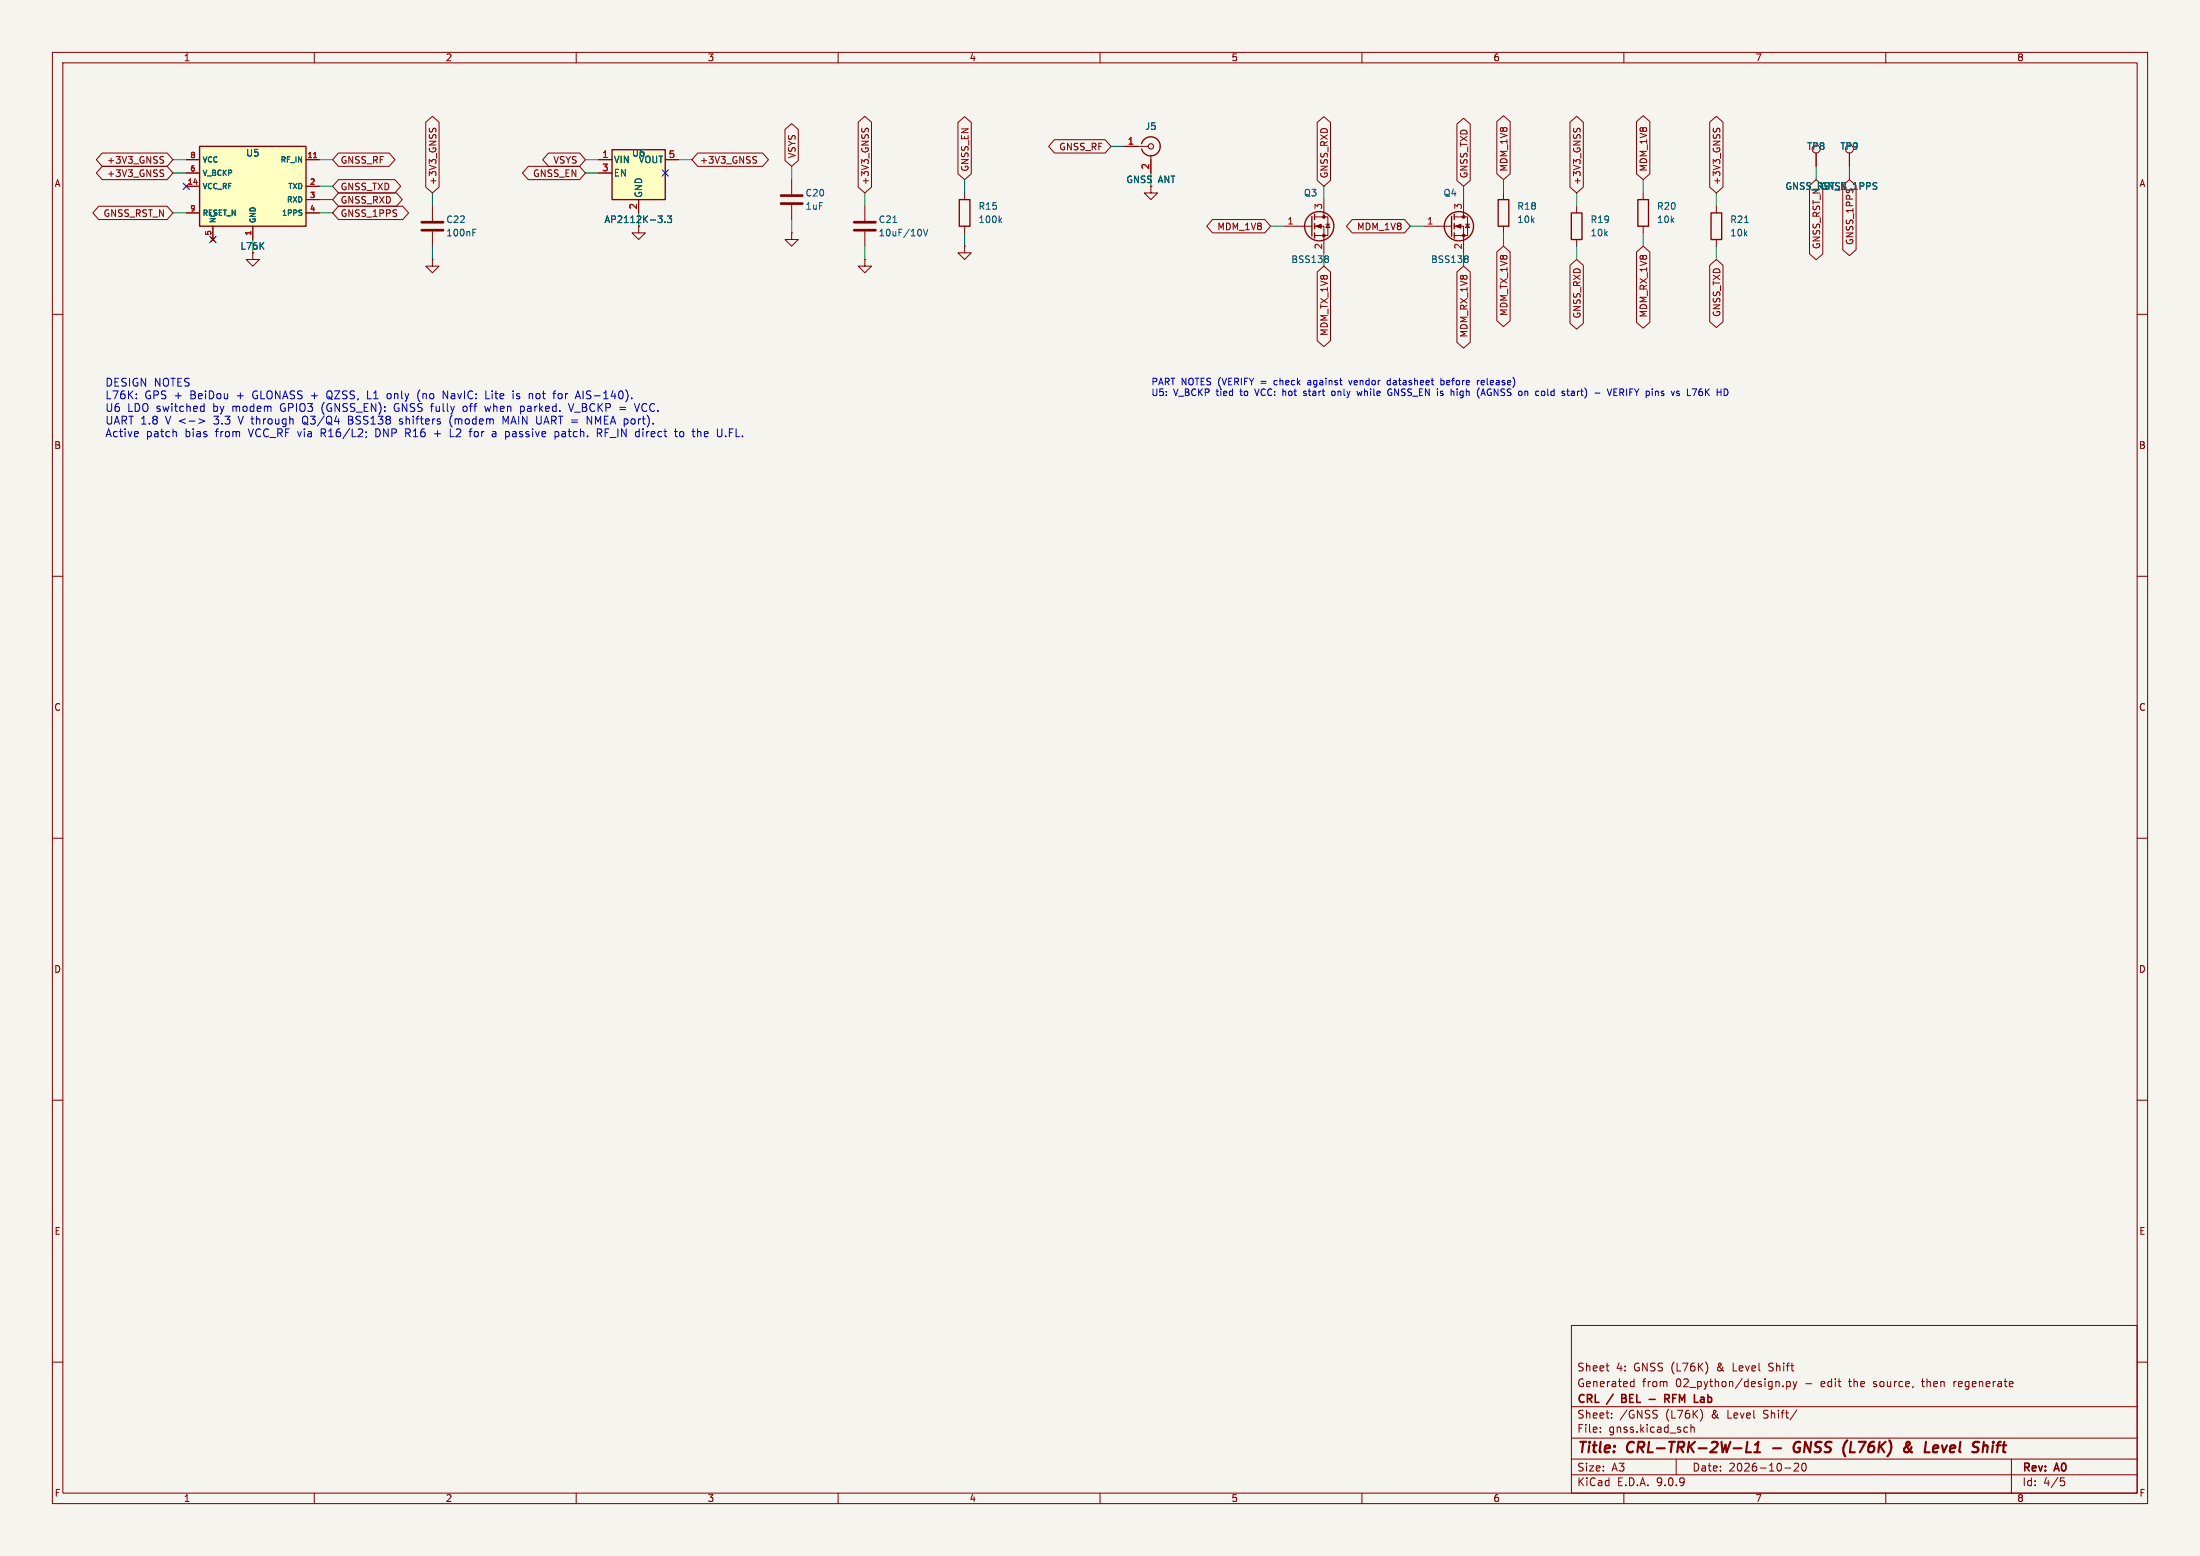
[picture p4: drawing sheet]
<svg xmlns="http://www.w3.org/2000/svg" width="420mm" height="297mm" viewBox="0 0 420 297" stroke-linecap="round" stroke-linejoin="round" font-family="sans-serif">
<path d="M0 0h420v297h-420z" fill="#f5f4ef" stroke="#f5f4ef" stroke-width=".19"/>
<g fill="none" stroke="#840000" stroke-width=".19">
<path d="M10 10h400v277h-400zM12 12h396v273h-396zM60 10v2M110 10v2M160 10v2M210 10v2M260 10v2M310 10v2M360 10v2M353.1 29.2v2.6M10 60h2M408 60h2"/>
<path d="M10 110h2M408 110h2M10 160h2M408 160h2M10 210h2M408 210h2M300 253h108v32h-108zM10 260h2M300 278.5h108M300 274.5h108M300 268.5h108M305.5 273.2v.2"/>
<path d="M305.5 272.5v.1M306.6 260.7h.6M307 261.7h.2M307.7 270.5v.2M307.7 269.8v.1M311.4 264.6h.5M311.4 263.8h.5M311.9 263.2v1.5M316.2 269.2l.2 .1M316.3 270.1v.4M320 278.5v3M321.7 272.4l.5 .1"/>
<path d="M322.2 273.3l-.5 .1M322.8 272.5l.2-.1 .4 .1v.9M322.8 271.9v1.5M324.9 269.4l.1 .6-.1 .8M340.4 264.5v.2M341.1 263.8l.4-.1 .3 .3-.1 .6h-.6M341.1 263.7v1.5M342.3 263.7l.4 1M342.5 279.4l.6-.1 .2 .1 .1 .3-1 1.1h1M342.7 264.7l-.4 .5M343 263.7l-.3 1M343 269.1l-1.3 1.9"/>
<path d="M344.1 279.4l.2-.1a.8 .8 0 0 1 .5 .7 .8 .8 0 0 1-.5 .8l-.2-.2-.2-.4zM366.8 263.7h.6M373 263.7v1M373.3 263.7l-.3 .3M384 278.5v6.5M408 260h2M60 285v2M110 285v2M160 285v2M210 285v2M260 285v2M300 281.5h108"/>
<path d="M310 285v2M340.7 280.2h1.2M360 285v2M393.4 282.1h.7M393.5 282.7h.4l.3 .2-.2 .6-.5 .1"/>
</g>
<g fill="none" stroke="#840000" stroke-width=".4">
<path d="M333.6 275.2l-.3 2h1M334.9 277.2h1.1M335 275.8l.7-.6-.3 2M338.5 276.4h1.5M343.3 276.3h.3M343.5 275.2a1.07 1.07 0 0 0-1.1 .8 1.07 1.07 0 0 0 .6 1.2l.4-.1M353.4 275.2l-.3 2h1M363.9 275.5l.4-.3 .2 .1 .1 .2-.2 .4-.7 .4M364 276l.8 1.1 .2 .1M364.9 276.2l-.2 .4a.92 .92 0 0 1-.9 .6M369.4 275.9l.6 .1v.3l-1 .2M369.8 277.1l-.2 .1"/>
<path d="M380.5 275.9l-.2 1.3M380.5 275.2v.2"/>
</g>
<path d="M309.6 266.9h.5M310.1 266.2h-.5v1.5h.6M314.8 267.1h1.2M317.8 267l.7-.1 .2-.2-.1-.4-.2-.1h-.6v1.5M318.2 267l.5 .7M324.7 267.6h.6M324.7 266.8h.6v.9M325.3 267l-.6 .2" fill="none" stroke="#840000" stroke-width=".3"/>
<path d="M116.8 28.6h10.2v9.5h-10.2z" fill="#ffffc2"/>
<g fill="none" stroke="#840000" stroke-width=".25">
<path d="M116.8 28.6h10.2v9.5h-10.2zM183.1 38.1h2.1v5.1h-2.1zM286 38.1h2v5.1h-2zM312.7 38.1h2v5.1h-2zM277.1 41.3v3.8M277.6 40.9v1M277.6 42.7v1M277.6 44.5v1M300 40.6h2v5.1h-2zM326.6 40.6h2.1v5.1h-2.1z"/>
<circle cx="278.5" cy="43.2" r="2.79"/>
</g>
<g fill="none" stroke="#840000" stroke-width=".19">
<path d="M82.5 39.4v2.8M114.3 30.5h2.5M114.3 33h2.5M121.9 38.1v2.5M127 30.5h2.5M151.1 34.3v2.8M151.1 39.1v2.8M165.1 39.4v2.8M184.1 36.8v1.3M279.4 38.1v3.3M287 36.8v1.3M301 39.4v1.2"/>
<path d="M313.7 36.8v1.3M327.7 39.4v1.2M346.7 29.2v2.6M48.3 48.3v1.2h1.2l-1.2 1.3-1.3-1.3h1.3M82.5 49.5v1.3h1.3l-1.3 1.3-1.2-1.3h1.2M82.5 49.5h.1M82.5 44.2v2.8M121.9 43.2v1.3h1.3l-1.3 1.2-1.3-1.2h1.3M151.1 44.5v1.2h1.3l-1.3 1.3-1.2-1.3h1.2M151.1 44.5h.1M165.1 49.5v1.3h1.3l-1.3 1.3-1.3-1.3h1.3M165.1 49.5h.1"/>
<path d="M165.1 44.2v2.8M184.1 47v1.3h1.3l-1.3 1.2-1.2-1.2h1.2M184.1 47h.1M184.1 43.2v1.3M271.8 43.2h5.3M277.6 41.4h2.6v3.6h-2.6M277.6 43.2h1.8v5.1M279.8 42.8h.7M280.2 42.8l.3 .6h-.7zM287 43.2v1.3M301 45.7v1.3M313.7 43.2v1.3"/>
<path d="M327.7 45.7v1.3"/>
</g>
<g fill="none" stroke="#006464" stroke-width=".19">
<path d="M90.3 44.4h.4M90.3 43.8h.6M125.6 41.2h.8l-.4 .5M126.3 41.8v.6M126.9 42.4v.1M127.4 41.2h.8l-.4 .5 .3 .1v.6l-.1 .1-.6-.1M170.5 42.5h.7M175.9 44v.8M176.3 43.8l.4 1.2 .4-1.2M190.9 42l.3 .5M191.2 41.6l-.5 .5M280 48.8l.3 .3-.3 .3 .3 .2v.3l-.3 .2"/>
<path d="M333 42.5h.8"/>
</g>
<path d="M149.1 37.3h4.1M149.1 38.9h4.1M80.5 42.4h4.1M80.5 43.9h4.1M163.1 42.4h4M163.1 43.9h4" fill="none" stroke="#840000" stroke-width=".51"/>
<g fill="#840000" stroke="#840000" stroke-width=".19">
<path d="M277.9 43.2l1-.4v.8z"/>
<circle cx="279.4" cy="41.4" r=".25"/>
<circle cx="279.4" cy="45" r=".25"/>
</g>
<path d="M38.1 27.9h20.3v15.3h-20.3z" fill="#ffffc2"/>
<g fill="none" stroke="#840000" stroke-width=".25">
<path d="M38.1 27.9h20.3v15.3h-20.3zM217.9 27.4a1.81 1.81 0 0 1 2.8-1 1.81 1.81 0 0 1 0 3 1.81 1.81 0 0 1-2.8-1M250.4 41.3v3.8M251 40.9v1M251 42.7v1M251 44.5v1"/>
<circle cx="251.8" cy="43.2" r="2.79"/>
</g>
<g fill="none" stroke="#840000" stroke-width=".19">
<path d="M18.8 39.4h13.1l1.1 1.2-1.1 1.3h-13.1l-1.1-1.3zM19.5 29.2h12.4l1.1 1.3-1.1 1.3h-12.4l-1.1-1.3zM19.5 31.7h12.4l1.1 1.3-1.1 1.3h-12.4l-1.1-1.3zM30.8 29.9h.4M30.8 32.4l.4 .1M31 30.5l.2 .3-.2 .4M31 33.1l.2 .2-.2 .4M35.6 30.5h2.5M35.6 33h2.5M35.6 35.6h2.5M58.4 30.5h2.6M58.4 35.6h2.6"/>
<path d="M58.4 38.1h2.6M64.6 39.4h12.3l1.1 1.2-1.1 1.3h-12.3l-1.1-1.3zM64.6 36.8h11.1l1.1 1.3-1.1 1.3h-11.1l-1.1-1.3zM64.6 34.3h10.8l1.1 1.3-1.1 1.2h-10.8l-1.1-1.2zM64.6 29.2h9.7l1.1 1.3-1.1 1.3h-9.7l-1.1-1.3zM81.3 23.3l1.2-1.1 1.3 1.1v12.4l-1.3 1.1-1.2-1.1zM82 24.5v.5M82.6 24.7l.3-.2 .3 .2M100.8 31.7h9.8l1.2 1.3-1.2 1.3h-9.8l-1.1-1.3zM104.7 29.2h5.9l1.2 1.3-1.2 1.3h-5.9l-1.1-1.3zM114.3 30.5h2.5M114.3 33h2.5"/>
<path d="M121.9 38.1v2.5M127 30.5h2.5M133.2 29.2h12.4l1.1 1.3-1.1 1.3h-12.4l-1.1-1.3zM144 29.9h.4M144.2 30.5l.2 .3-.2 .4M149.9 24.7l1.2-1.1 1.3 1.1v5.9l-1.3 1.2-1.2-1.2zM163.8 23.3l1.3-1.1 1.3 1.1v12.4l-1.3 1.1-1.3-1.1zM164.6 24.5l-.1 .5M165.2 24.7l.2-.2 .4 .2M182.9 23.4l1.2-1.1 1.3 1.1v9.8l-1.3 1.1-1.2-1.1zM201.3 26.7h9.7l1.1 1.2-1.1 1.3h-9.7l-1.1-1.3zM214.6 27.9h4.6"/>
<path d="M219.7 35.6v1.2h1.3l-1.3 1.3-1.3-1.3h1.3M219.7 29.7v3.3M251.5 23.4l1.2-1.1 1.3 1.1v11l-1.3 1.2-1.2-1.2zM252.7 38.1v3.3M278.1 23.7l1.3-1.1 1.3 1.1v10.7l-1.3 1.2-1.3-1.2zM285.7 23.2l1.3-1.1 1.3 1.1v10l-1.3 1.1-1.3-1.1zM299.7 23.3l1.3-1.1 1.3 1.1v12.4l-1.3 1.1-1.3-1.1zM300.5 24.5l-.1 .5M301.1 24.7l.2-.2 .4 .2M312.4 23.2l1.3-1.1 1.3 1.1v10l-1.3 1.1-1.3-1.1zM326.4 23.3l1.3-1.1 1.2 1.1v12.4l-1.2 1.1-1.3-1.1zM327.1 24.5v.5"/>
<path d="M327.7 24.7l.3-.2 .3 .2M345.4 35.4l1.3-1.1 1.3 1.1v13.1l-1.3 1.1-1.3-1.1zM346.7 29.2v2.6M351.8 35.4l1.3-1.1 1.2 1.1v12.3l-1.2 1.1-1.3-1.1zM353.1 29.2v2.6M35.6 40.6h2.5M40.3 45.3l.7 .8M40.6 43.2v2.5M41 45.3l-.7 .8M48.3 43.2v2.5M58.4 40.6h2.6M231.5 41.9h10l1.1 1.3-1.1 1.3h-10l-1.1-1.3z"/>
<path d="M245.1 43.2h5.3M251 41.4h2.5v3.6h-2.5M251 43.2h1.7v5.1M251.5 51.9l1.2-1.1 1.3 1.1v13.1l-1.3 1.1-1.2-1.1zM253.1 42.8h.8M253.5 42.8l.4 .6h-.8zM258.1 41.9h10l1.1 1.3-1.1 1.3h-10l-1.1-1.3zM278.1 51.9l1.3-1.1 1.3 1.1v13.4l-1.3 1.2-1.3-1.2zM285.7 48.1l1.3-1.1 1.3 1.1v13.1l-1.3 1.1-1.3-1.1zM299.7 50.6l1.3-1.1 1.3 1.1v11.1l-1.3 1.1-1.3-1.1zM312.4 48.1l1.3-1.1 1.3 1.1v13.4l-1.3 1.1-1.3-1.1zM326.4 50.6l1.3-1.1 1.2 1.1v10.8l-1.2 1.1-1.3-1.1z"/>
</g>
<path d="M59.9 30.1h.6" fill="none" stroke="#a90000" stroke-width=".19"/>
<circle cx="219.7" cy="27.9" r=".51" fill="none" stroke="#840000" stroke-width=".2"/>
<g fill="#840000" stroke="#840000" stroke-width=".19">
<path d="M251.2 43.2l1-.4v.8z"/>
<circle cx="252.7" cy="41.4" r=".25"/>
<circle cx="252.7" cy="45" r=".25"/>
</g>
<path d="M125.6 41.2h.8l-.4 .5M126.3 41.8v.6M126.9 42.4v.1M127.4 41.2h.8l-.4 .5 .3 .1v.6l-.1 .1-.6-.1M253.4 48.8l.2 .3-.2 .3 .2 .2v.3l-.2 .2" fill="none" stroke="#006464" stroke-width=".19"/>
<g fill="none" stroke="#009600" stroke-width=".19">
<path d="M33 30.5h2.6M33 33h2.6M61 30.5h2.5M61 35.6h2.5M61 38.1h2.5M82.5 36.8v2.6M111.8 30.5h2.5M111.8 33h2.5M129.5 30.5h2.6M151.1 31.8v2.5M165.1 36.8v2.6M184.1 34.3v2.5"/>
<path d="M212.1 27.9h2.5M219.7 33v2.6M252.7 35.6v2.5M279.4 35.6v2.5M287 34.3v2.5M301 36.8v2.6M313.7 34.3v2.5M327.7 36.8v2.6M346.7 31.8v2.5M353.1 31.8v2.5M33 40.6h2.6M48.3 45.7v2.6"/>
<path d="M61 40.6h2.5M82.5 47v2.5M121.9 40.6v2.6M151.1 41.9v2.6M165.1 47v2.5M184.1 44.5v2.5M242.6 43.2h2.5M252.7 48.3v2.5M269.2 43.2h2.6M279.4 48.3v2.5M287 44.5v2.5M301 47v2.5"/>
<path d="M313.7 44.5v2.5M327.7 47v2.5"/>
</g>
<path d="M35 35l1.2 1.2M36.2 35l-1.2 1.2M126.4 32.4l1.2 1.2M127.6 32.4l-1.2 1.2M40 45.1l1.2 1.2M41.2 45.1l-1.2 1.2" fill="none" stroke="#000084" stroke-width=".19"/>
<g fill="none" stroke="#0000c2" stroke-width=".19">
<path d="M26 76v.1M26 75.2v.1M38 79.9l1.1 .5-1.1 .4M38.5 77.5l.5 .1M39 77v1.5M39 78.5h-.5M57.8 79.7v1M62.5 74.8v1.1M66.5 79.4v1.5h.6M70.2 74.6v1.5h.7M74.4 75.1l-.4 .1-.1 .2 .1 .6 .4 .1M75.2 77.7l.2 .6"/>
<path d="M80.2 74.4a1.72 1.72 0 0 0 0 2.3M84.6 76.1v-1.5l.9 1.5M86 79.9v1l.3 .6M88.9 77.5l-.4 .1-.1 .2 .1 .6 .4 .1M92.5 77.5l.3 1 .3-.7M92.7 76.1h.8M97 79.4l-.5 1.1-.5-1.1v1.5M98.6 76l.4 .1M99 75.1l-.3 .1-.1 .1 .1 .2 .3 .1M99.4 77.6l.4-.1 .3 .3M99.4 77.5v1.5M100.1 78.2l-.3 .3h-.4"/>
<path d="M107 75.1l-.3 .1-.2 .2 .1 .6 .4 .1M108.5 77l.5 1.5 .5-1.5M110.3 74.6l.5 1.5M111.3 74.6v1.5M112.1 79.4l.9 1.5v-1.5M118.3 77.7h1.2M118.3 78.2h1.2M121.1 77l.5 1.5 .5-1.5M239.5 74.2l.4 1.3M248.8 75.4l.4 .1M249.2 74.7l-.4 .1 .1 .2 .3 .1M249.8 72.6l-.1 .1"/>
<path d="M249.8 73l-.2 .2 .2 .3M254.3 74.8v.6l.2 .1 .3-.1M257.5 72.6l.3 .9 .3-.9M259.1 74.7l.2 .8 .2-.6 .3 .6 .2-.8M264.9 75l.1 .3 .3 .2 .4-.1v-.4h-.2M265.3 74.2l-.3 .2-.1 .4M265.4 72.7l-.4-.1-.2 .3 .1 .5h.5M275.1 72.7l.3-.1 .3 .3-.1 .5h-.5M275.1 72.2v1.3M278.2 74.7v.8M282 72.6v.9M282.4 72.6l-.4 .3"/>
<path d="M282.7 75.5l.4-1.3 .5 1.3M282.8 75.1h.6M283.2 72.6l-.4 .2v.6l.4 .1M283.4 72.9l-.6 .1M291.3 74.7l.4 .1M294.5 74.7h.3l.1 .2v.5l-.4 .1M299.1 74.7h.5M299.3 75.4l.3 .1M300.4 74.7h-.4M300.4 75h-.3l-.2 .2 .1 .2 .4 .1M304.5 75h.9M306.8 74.2l.5 1.3 .4-1.3"/>
<path d="M308.1 74.8h.4M308.7 74.2h-.6v1.3h.6M309.3 74.9h.4M309.7 74.2h-.4v1.3M322.1 74.2v1.3M323 74.2h.9l-.6 1.3M324.9 74.2l-.4 .2M324.9 74.8l.1 .2-.1 .4M26.3 82.4l.1 .3-.7 .2M33.5 82.4l.2 .2v.8M66.5 80.2h.5M69.9 82.4v.2"/>
<path d="M70 83.3l-.2 .3M71.7 81.9v1.5h.4M76.2 80.9h.5M76.3 80v.4h.4M83 82.8h1.1M86 81.9v1.5h.7M94.6 82.4l.1 1M94.7 83.3l-.5 .1M94.7 82.7l-.5 .1M106 82.4h.4l.3 .2-.2 .7h-.5M106 82.4v1.5M114 81.9v1.5"/>
<path d="M114.4 82.6l.5 .8M114.9 82.4l-.3 .2h-.6M122.7 82.4v1M128.7 82.4h.6M129.2 83.4h.1M130.5 82.6l-.3-.2h-.3l-.2 .2 .2 .7 .3 .1 .3-.3M133.4 82.4h.3l.1 .2v.8M138.5 83.2v.2"/>
</g>
<g font-size="2.8" fill="#840000">
<text x="301" y="277.9">Title:</text>
<text x="310.6" y="277.9">CRL-TRK-2W-L1</text>
<text x="344.1" y="277.9">GNSS</text>
<text x="354.3" y="277.9">(L76K)</text>
<text x="366.7" y="277.9">&amp;</text>
<text x="371.5" y="277.9">Level</text>
<text x="381.4" y="277.9">Shift</text>
</g>
<g font-size="2.1" fill="#0000c2">
<text x="20" y="74.1">DESIGN NOTES</text>
<text x="20" y="76.5">L76K:</text>
<text x="27.6" y="76.5">GPS +</text>
<text x="36.5" y="76.5">BeiDou</text>
<text x="45.5" y="76.5">+</text>
<text x="48.6" y="76.5">GLONASS +</text>
<text x="63.1" y="76.5">QZSS,</text>
<text x="71" y="76.5">L1</text>
<text x="74.9" y="76.5">only</text>
<text x="80.9" y="76.5">(no</text>
<text x="85.9" y="76.5">NavIC:</text>
<text x="94.2" y="76.5">Lite</text>
<text x="99.5" y="76.5">is</text>
<text x="102.8" y="76.5">not</text>
<text x="107.6" y="76.5">for</text>
<text x="112.1" y="76.5">AIS-140).</text>
<text x="20" y="78.9">U6</text>
<text x="20" y="81.3">UART 1.8</text>
<text x="20" y="83.8">Active</text>
<text x="24.3" y="78.9">LDO switched</text>
<text x="27.9" y="83.8">patch</text>
<text x="31.7" y="81.3">V &lt;-&gt;</text>
<text x="35.4" y="83.8">bias</text>
<text x="40.8" y="78.9">by</text>
<text x="41.1" y="81.3">3.3</text>
<text x="41.3" y="83.8">from</text>
<text x="44.6" y="78.9">modem</text>
<text x="46" y="81.3">V through</text>
<text x="47.8" y="83.8">VCC_RF via</text>
<text x="53.9" y="78.9">GPIO3</text>
<text x="58.5" y="81.3">Q3/Q4</text>
<text x="61.8" y="83.8">R16/L2;</text>
<text x="61.9" y="78.9">(GNSS_EN):</text>
<text x="67.3" y="81.3">BSS138</text>
<text x="72.4" y="83.8">DNP R16</text>
<text x="76" y="78.9">GNSS fully</text>
<text x="77.3" y="81.3">shifters</text>
<text x="83.9" y="83.8">+</text>
<text x="87" y="81.3">(modem</text>
<text x="87.1" y="83.8">L2</text>
<text x="89.4" y="78.9">off</text>
<text x="91" y="83.8">for</text>
<text x="93.8" y="78.9">when</text>
<text x="95.5" y="83.8">a</text>
<text x="97.3" y="81.3">MAIN UART =</text>
<text x="98.1" y="83.8">passive</text>
<text x="100.7" y="78.9">parked.</text>
<text x="107.7" y="83.8">patch.</text>
<text x="110.2" y="78.9">V_BCKP</text>
<text x="113.8" y="81.3">NMEA port).</text>
<text x="115.9" y="83.8">RF_IN</text>
<text x="123.1" y="78.9">VCC.</text>
<text x="123.4" y="83.8">direct</text>
<text x="131.2" y="83.8">to</text>
<text x="134.7" y="83.8">the</text>
<text x="139.5" y="83.8">U.FL.</text>
</g>
<g font-size="2.1" fill="#840000">
<text x="301" y="262">Sheet</text>
<text x="308.5" y="262">4:</text>
<text x="311.9" y="262">GNSS (L76K)</text>
<text x="328" y="262">&amp;</text>
<text x="331.2" y="262">Level</text>
<text x="338.2" y="262">Shift</text>
<text x="301" y="268.2">CRL</text>
<text x="301" y="265">Generated</text>
<text x="306.9" y="268.2">/</text>
<text x="310.3" y="268.2">BEL</text>
<text x="313.5" y="265">from</text>
<text x="319.7" y="268.2">RFM</text>
<text x="319.9" y="265">02_python/design.py</text>
<text x="325.9" y="268.2">Lab</text>
<text x="344.7" y="265">-</text>
<text x="347.9" y="265">edit</text>
<text x="353.4" y="265">the</text>
<text x="358.2" y="265">source,</text>
<text x="367.7" y="265">then</text>
<text x="373.8" y="265">regenerate</text>
<text x="301" y="273.7">File:</text>
<text x="301" y="271">Sheet:</text>
<text x="307.1" y="273.7">gnss.kicad_sch</text>
<text x="309.2" y="271">/GNSS</text>
<text x="318" y="271">(L76K)</text>
<text x="326.9" y="271">&amp;</text>
<text x="330" y="271">Level</text>
<text x="337.1" y="271">Shift/</text>
<text x="301" y="281.1">Size:</text>
<text x="307.6" y="281.1">A3</text>
<text x="323" y="281.1">Date:</text>
<text x="330" y="281.1">2026-10-20</text>
<text x="386" y="281.3">Rev:</text>
<text x="392.4" y="281.3">A0</text>
<text x="301" y="283.9">KiCad</text>
<text x="308.7" y="283.9">E.D.A.</text>
<text x="316.3" y="283.9">9.0.9</text>
<text x="386" y="283.9">Id:</text>
<text x="390.1" y="283.9">4/5</text>
</g>
<g font-size="1.8" fill="#840000">
<text x="35" y="11.9">1</text>
<text x="85" y="11.9">2</text>
<text x="135" y="11.9">3</text>
<text x="185" y="11.9">4</text>
<text x="235" y="11.9">5</text>
<text x="285" y="11.9">6</text>
<text x="335" y="11.9">7</text>
<text x="385" y="11.9">8</text>
<text x="202.1" y="28.9">GNSS_RF</text>
<text x="10.3" y="35.9">A</text>
<text x="20.3" y="31.4">+3V3_GNSS</text>
<text x="20.3" y="34">+3V3_GNSS</text>
<text x="64.9" y="31.4">GNSS_RF</text>
<text x="83.5" y="35.4" transform="rotate(-90 83.5 35.4)">+3V3_GNSS</text>
<text x="101.7" y="34">GNSS_EN</text>
<text x="105.5" y="31.4">VSYS</text>
<text x="133.5" y="31.4">+3V3_GNSS</text>
<text x="152.1" y="30.3" transform="rotate(-90 152.1 30.3)">VSYS</text>
<text x="166.1" y="35.4" transform="rotate(-90 166.1 35.4)">+3V3_GNSS</text>
<text x="185.1" y="32.9" transform="rotate(-90 185.1 32.9)">GNSS_EN</text>
<text x="214.9" y="35.2">GNSS</text>
<text x="253.7" y="34.1" transform="rotate(-90 253.7 34.1)">GNSS_RXD</text>
<text x="280.4" y="34.1" transform="rotate(-90 280.4 34.1)">GNSS_TXD</text>
<text x="288" y="32.9" transform="rotate(-90 288 32.9)">MDM_1V8</text>
<text x="301.9" y="35.4" transform="rotate(-90 301.9 35.4)">+3V3_GNSS</text>
<text x="314.6" y="32.9" transform="rotate(-90 314.6 32.9)">MDM_1V8</text>
<text x="328.6" y="35.4" transform="rotate(-90 328.6 35.4)">+3V3_GNSS</text>
<text x="408.3" y="35.9">A</text>
<text x="19.7" y="41.6">GNSS_RST_N</text>
<text x="64.9" y="41.6">GNSS_1PPS</text>
<text x="64.9" y="39.1">GNSS_RXD</text>
<text x="64.9" y="36.5">GNSS_TXD</text>
<text x="45.8" y="47.9">L76K</text>
<text x="115.3" y="42.8">AP2112K-3.3</text>
<text x="232.3" y="44.1">MDM_1V8</text>
<text x="259" y="44.1">MDM_1V8</text>
<text x="253.7" y="64.2" transform="rotate(-90 253.7 64.2)">MDM_TX_1V8</text>
<text x="280.4" y="64.5" transform="rotate(-90 280.4 64.5)">MDM_RX_1V8</text>
<text x="288" y="60.4" transform="rotate(-90 288 60.4)">MDM_TX_1V8</text>
<text x="301.9" y="60.9" transform="rotate(-90 301.9 60.9)">GNSS_RXD</text>
<text x="314.6" y="60.7" transform="rotate(-90 314.6 60.7)">MDM_RX_1V8</text>
<text x="328.6" y="60.6" transform="rotate(-90 328.6 60.6)">GNSS_TXD</text>
<text x="10.3" y="85.9">B</text>
<text x="408.2" y="85.9">B</text>
<text x="10.3" y="135.9">C</text>
<text x="408.2" y="135.9">C</text>
<text x="10.3" y="185.9">D</text>
<text x="408.2" y="185.9">D</text>
<text x="10.3" y="235.9">E</text>
<text x="408.3" y="235.9">E</text>
<text x="10.3" y="285.9">F</text>
<text x="35" y="286.9">1</text>
<text x="85" y="286.9">2</text>
<text x="135" y="286.9">3</text>
<text x="185" y="286.9">4</text>
<text x="235" y="286.9">5</text>
<text x="285" y="286.9">6</text>
<text x="335" y="286.9">7</text>
<text x="385" y="286.9">8</text>
<text x="408.3" y="285.9">F</text>
</g>
<g font-size="1.8" fill="#a90000">
<text x="215.2" y="27.7">1</text>
<text x="114.9" y="30.2">1</text>
<text x="114.9" y="32.8">3</text>
<text x="127.6" y="30.2">5</text>
<text x="219.5" y="32.5" transform="rotate(-90 219.5 32.5)">2</text>
<text x="121.7" y="40.1" transform="rotate(-90 121.7 40.1)">2</text>
<text x="252.5" y="40.1" transform="rotate(-90 252.5 40.1)">3</text>
<text x="279.1" y="40.1" transform="rotate(-90 279.1 40.1)">3</text>
<text x="245.7" y="42.9">1</text>
<text x="252.5" y="47.7" transform="rotate(-90 252.5 47.7)">2</text>
<text x="272.3" y="42.9">1</text>
<text x="279.1" y="47.7" transform="rotate(-90 279.1 47.7)">2</text>
</g>
<g font-size="1.8" fill="#006464">
<text x="218.5" y="25">J5</text>
<text x="344.9" y="28.8">TP8</text>
<text x="351.2" y="28.8">TP9</text>
<text x="46.9" y="30.1">U5</text>
<text x="117.1" y="31.3">VIN</text>
<text x="117.1" y="33.9">EN</text>
<text x="120.5" y="30.1">U6</text>
<text x="121.8" y="31.3">VOUT</text>
<text x="221.1" y="35.2">ANT</text>
<text x="122.8" y="37.8" transform="rotate(-90 122.8 37.8)">GND</text>
<text x="153.7" y="40.2">1uF</text>
<text x="153.7" y="37.7">C20</text>
<text x="186.7" y="40.2">R15</text>
<text x="248.8" y="37.7">Q3</text>
<text x="275.5" y="37.7">Q4</text>
<text x="289.6" y="40.2">R18</text>
<text x="316.2" y="40.2">R20</text>
<text x="340.7" y="36.4">GNSS_RST_N</text>
<text x="347.5" y="36.4">GNSS_1PPS</text>
<text x="85.1" y="45.3">100nF</text>
<text x="85.1" y="42.8">C22</text>
<text x="167.6" y="45.3">10uF/10V</text>
<text x="167.6" y="42.8">C21</text>
<text x="186.7" y="42.8">100k</text>
<text x="289.6" y="42.8">10k</text>
<text x="303.5" y="45.3">10k</text>
<text x="303.5" y="42.8">R19</text>
<text x="316.2" y="42.8">10k</text>
<text x="330.2" y="45.3">10k</text>
<text x="330.2" y="42.8">R21</text>
<text x="347.7" y="47.7" transform="rotate(-90 347.7 47.7)">GNSS_RST_N</text>
<text x="354" y="46.9" transform="rotate(-90 354 46.9)">GNSS_1PPS</text>
<text x="246.4" y="50.4">BSS138</text>
<text x="273.1" y="50.4">BSS138</text>
</g>
<g font-size="1.8" fill="#0000c2">
<text x="219.7" y="73.9">PART NOTES (VERIFY</text>
<text x="219.7" y="75.9">U5:</text>
<text x="224" y="75.9">V_BCKP</text>
<text x="232.3" y="75.9">tied</text>
<text x="237.1" y="75.9">to</text>
<text x="240.1" y="75.9">VCC: hot</text>
<text x="240.9" y="73.9">=</text>
<text x="243.7" y="73.9">check</text>
<text x="249.7" y="75.9">start</text>
<text x="250.3" y="73.9">against</text>
<text x="255.3" y="75.9">only</text>
<text x="258.4" y="73.9">vendor</text>
<text x="260.4" y="75.9">while</text>
<text x="265.9" y="73.9">datasheet</text>
<text x="266.4" y="75.9">GNSS_EN is</text>
<text x="276.3" y="73.9">before</text>
<text x="278.9" y="75.9">high</text>
<text x="283.5" y="73.9">release)</text>
<text x="284.1" y="75.9">(AGNSS</text>
<text x="292.2" y="75.9">on</text>
<text x="295.7" y="75.9">cold</text>
<text x="300.9" y="75.9">start)</text>
<text x="310.1" y="75.9">VERIFY pins</text>
<text x="322.6" y="75.9">vs</text>
<text x="325.8" y="75.9">L76K</text>
</g>
<g font-size="1.4" fill="#a90000">
<text x="35.7" y="35.3">14</text>
<text x="36.2" y="30.2">8</text>
<text x="36.2" y="32.8">6</text>
<text x="58.6" y="30.2">11</text>
<text x="59.1" y="35.3">2</text>
<text x="36.2" y="40.4">9</text>
<text x="59.1" y="37.8">3</text>
<text x="59.1" y="40.4">4</text>
<text x="40.4" y="45.1" transform="rotate(-90 40.4 45.1)">5</text>
<text x="48" y="45.1" transform="rotate(-90 48 45.1)">1</text>
</g>
<g font-size="1.4" fill="#006464">
<text x="38.6" y="31.2">VCC</text>
<text x="38.6" y="33.8">V_BCKP</text>
<text x="53.4" y="31.2">RF_IN</text>
<text x="38.6" y="36.3">VCC_RF</text>
<text x="38.6" y="41.4">RESET_N</text>
<text x="53.7" y="41.4">1PPS</text>
<text x="54.7" y="38.8">RXD</text>
<text x="54.9" y="36.3">TXD</text>
<text x="41.4" y="42.7" transform="rotate(-90 41.4 42.7)">NC</text>
<text x="49" y="42.7" transform="rotate(-90 49 42.7)">GND</text>
</g>
</svg>
